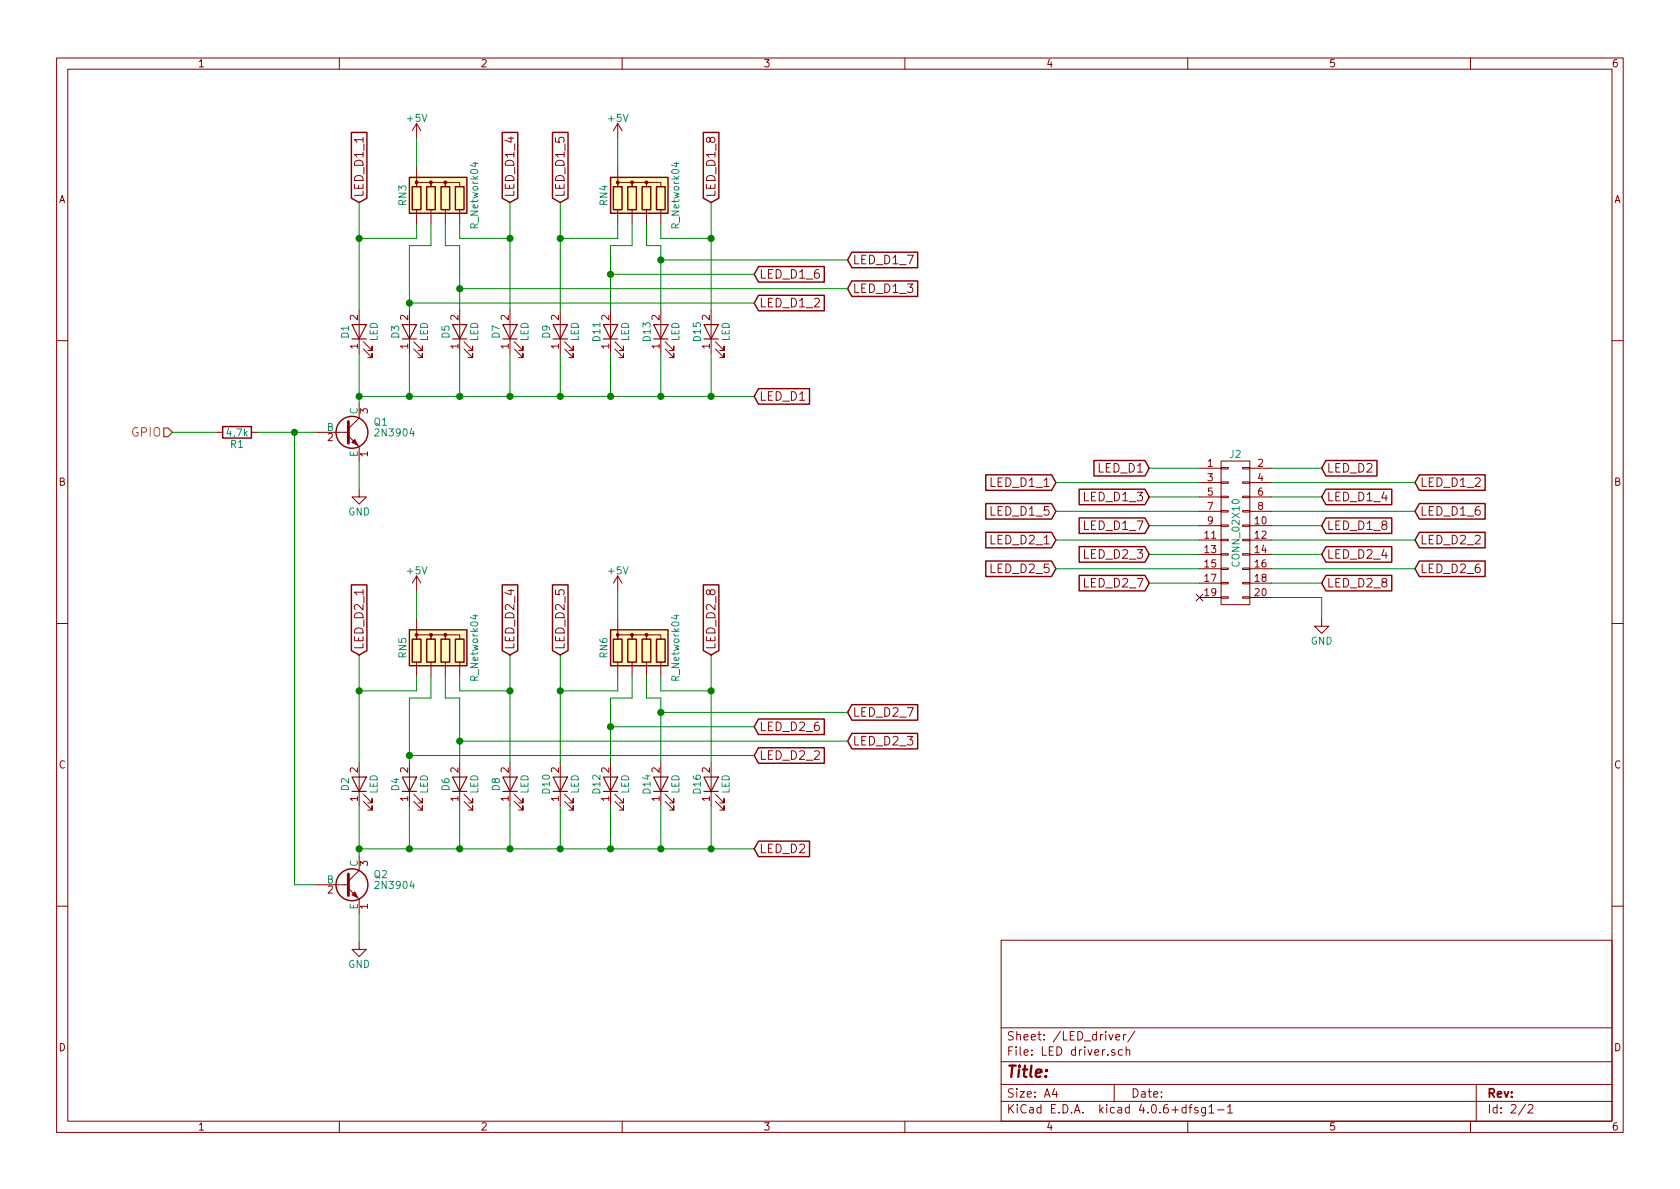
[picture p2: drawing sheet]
<svg xmlns="http://www.w3.org/2000/svg" width="297mm" height="210mm" viewBox="0 0 297 210" stroke-linecap="round" stroke-linejoin="round" font-family="sans-serif">
<g fill="none" stroke="#840000" stroke-width=".18">
<path d="M10 10.3h277v189.9h-277zM12 12.2h273v186.1h-273zM60 10.3v1.9M110 10.3v1.9M160 10.3v1.9M210 10.3v1.9M260 10.3v1.9M73.7 29.5v3.5v-.7h2.5v.7v-.7h2.5v.7v-.7h2.6v.7M73.7 21.8v2.6M73.7 37.1v2.5M73.7 21.8l-.8 1.3M73.7 21.8l.7 1.3"/>
<path d="M76.2 37.1v2.5M78.7 37.1v2.5M81.3 37.1v2.5M109.2 29.5v3.5v-.7h2.6v.7v-.7h2.5v.7v-.7h2.5v.7M109.2 21.8v2.6M109.2 37.1v2.5M109.2 21.8l-.7 1.3M109.2 21.8l.8 1.3M111.8 37.1v2.5M114.3 37.1v2.5M116.8 37.1v2.5M63.5 54.9v7.6"/>
<path d="M72.4 54.9v7.6M81.3 54.9v7.6M90.2 54.9v7.6M99.1 54.9v7.6M107.9 54.9v7.6M116.8 54.9v7.6M125.7 54.9v7.6M10 60.2h2M38.1 76.4h1.3M44.4 76.4h1.3M55.9 76.4h5.7M61.6 77.1l1.9 1.9v2.5"/>
<path d="M63.5 71.4v2.5l-1.9 1.9M64.3 61.7l1.5 1.5v-.7v.7h-.8M64.3 60.4l1.5 1.6v-.8v.8h-.8M73.2 61.7l1.5 1.5v-.7v.7h-.8M73.2 60.4l1.5 1.6v-.8v.8h-.8M82 61.7l1.6 1.5v-.7v.7h-.8M82 60.4l1.6 1.6v-.8v.8h-.8M90.9 61.7l1.6 1.5v-.7v.7h-.8M90.9 60.4l1.6 1.6v-.8v.8h-.8M99.8 61.7l1.5 1.5v-.7v.7h-.7M99.8 60.4l1.5 1.6v-.8v.8h-.7M108.7 61.7l1.5 1.5v-.7v.7h-.7"/>
<path d="M108.7 60.4l1.5 1.6v-.8v.8h-.7M117.6 61.7l1.5 1.5v-.7v.7h-.7M117.6 60.4l1.5 1.6v-.8v.8h-.7M126.5 61.7l1.5 1.5v-.7v.7h-.7M126.5 60.4l1.5 1.6v-.8v.8h-.7M285 60.2h2M63.5 86.6v1.3h1.3l-1.3 1.2-1.3-1.2h1.3M212.1 82.8h3.8M212.1 85.3h3.8M212.1 87.9h3.8M212.1 90.4h3.8M212.1 93h3.8"/>
<path d="M212.1 95.5h3.8M212.1 98h3.8M215.9 97.9h1.3v.3h-1.3zM215.9 95.4h1.3v.2h-1.3zM215.9 92.8h1.3v.3h-1.3zM215.9 90.3h1.3v.2h-1.3zM215.9 87.8h1.3v.2h-1.3zM215.9 85.2h1.3v.3h-1.3zM215.9 82.7h1.3v.2h-1.3zM215.9 81.5h5.1v25.4h-5.1zM219.7 97.9h1.3v.3h-1.3zM219.7 95.4h1.3v.2h-1.3z"/>
<path d="M219.7 92.8h1.3v.3h-1.3zM219.7 90.3h1.3v.2h-1.3zM219.7 87.8h1.3v.2h-1.3zM219.7 85.2h1.3v.3h-1.3zM219.7 82.7h1.3v.2h-1.3zM221 82.8h3.8M221 85.3h3.8M221 87.9h3.8M221 90.4h3.8M221 93h3.8M221 95.5h3.8M221 98h3.8"/>
<path d="M10 110.3h2M73.7 109.5v3.5v-.7h2.5v.7v-.7h2.5v.7v-.7h2.6v.7M73.7 101.8v2.6M73.7 117.1v2.5M73.7 101.8l-.8 1.3M73.7 101.8l.7 1.3M76.2 117.1v2.5M78.7 117.1v2.5M81.3 117.1v2.5M109.2 109.5v3.5v-.7h2.6v.7v-.7h2.5v.7v-.7h2.5v.7M109.2 101.8v2.6M109.2 117.1v2.5"/>
<path d="M109.2 101.8l-.7 1.3M109.2 101.8l.8 1.3M111.8 117.1v2.5M114.3 117.1v2.5M116.8 117.1v2.5M212.1 105.7h3.8M212.1 100.6h3.8M212.1 103.1h3.8M215.9 105.5h1.3v.3h-1.3zM215.9 103h1.3v.2h-1.3zM215.9 100.5h1.3v.2h-1.3zM219.7 105.5h1.3v.3h-1.3z"/>
<path d="M219.7 103h1.3v.2h-1.3zM219.7 100.5h1.3v.2h-1.3zM221 105.7h3.8M221 100.6h3.8M221 103.1h3.8M233.7 109.5v1.2h1.2l-1.2 1.3-1.3-1.3h1.3M285 110.3h2M63.5 134.9v7.6M72.4 134.9v7.6M81.3 134.9v7.6M90.2 134.9v7.6M99.1 134.9v7.6"/>
<path d="M107.9 134.9v7.6M116.8 134.9v7.6M125.7 134.9v7.6M55.9 156.5h5.7M61.6 157.1l1.9 1.9v2.5M63.5 151.4v2.5l-1.9 1.9M64.3 141.7l1.5 1.6v-.8v.8h-.8M64.3 140.5l1.5 1.5v-.8v.8h-.8M73.2 141.7l1.5 1.6v-.8v.8h-.8M73.2 140.5l1.5 1.5v-.8v.8h-.8M82 141.7l1.6 1.6v-.8v.8h-.8M82 140.5l1.6 1.5v-.8v.8h-.8"/>
<path d="M90.9 141.7l1.6 1.6v-.8v.8h-.8M90.9 140.5l1.6 1.5v-.8v.8h-.8M99.8 141.7l1.5 1.6v-.8v.8h-.7M99.8 140.5l1.5 1.5v-.8v.8h-.7M108.7 141.7l1.5 1.6v-.8v.8h-.7M108.7 140.5l1.5 1.5v-.8v.8h-.7M117.6 141.7l1.5 1.6v-.8v.8h-.7M117.6 140.5l1.5 1.5v-.8v.8h-.7M126.5 141.7l1.5 1.6v-.8v.8h-.7M126.5 140.5l1.5 1.5v-.8v.8h-.7M10 160.2h2M63.5 166.6v1.3h1.3l-1.3 1.3-1.3-1.3h1.3"/>
<path d="M177 166.3h108v32h-108zM285 160.2h2M60 198.3v1.9M110 198.3v1.9M160 198.3v1.9M177 194.8h108M177 191.8h108M177 187.8h108M177 181.8h108M186.4 192.5l-.3 1h.9M186.8 193v1M197 191.8v3"/>
<path d="M197.1 185.7a.37 .37 0 0 0-.6 .1l.1 .2 .5 .2 .1 .1-.2 .3-.5-.1M197.3 183.4l.7-.1-.1-.3-.4-.1-.2 .2 .1 .7h.5M198.5 185.7l-.5-.1-.3 .3 .1 .6 .2 .1 .5-.1M198.7 182.9v1M199.1 182.9l-.4 .3M199.1 185.7l.2-.1 .4 .1v.9M199.1 185.1v1.5M200.7 182.3l-1.3 2M210 198.3v1.9M210.2 195.8h.6M210.8 195.3l-.4 .2v1.3M211.8 195.9a.37 .37 0 0 0-.6 .1l.1 .3 .5 .1 .1 .1-.3 .3-.4-.1"/>
<path d="M213.1 195.8v1.4l-.2 .1h-.4M213.1 195.9l-.4-.1-.3 .3 .1 .6 .2 .1 .4-.1M213.8 195.8l.4-.5v1.5M213.8 196.8h.8M215.3 196.3h1.1M217 195.8l.5-.5v1.5M217 196.8h.9M260 198.3v1.9M261 191.8v6.5M269.7 195.2l-1.2 2M270.2 195.5l.2-.2h.4l.2 .5-.9 1h.9"/>
</g>
<g fill="none" stroke="#840000" stroke-width=".25">
<path d="M62.1 23.4h2.8v11.6l-1.4 .8-1.4-.8zM72.4 31.4h10.1v6.3h-10.1zM72.9 33h1.5v4.1h-1.5zM75.4 33h1.6v4.1h-1.6zM78 33h1.5v4.1h-1.5zM80.5 33h1.5v4.1h-1.5zM88.8 23.4h2.7v11.6l-1.3 .8-1.4-.8zM97.7 23.4h2.7v11.6l-1.3 .8-1.4-.8zM107.9 31.4h10.2v6.3h-10.2zM108.5 33h1.5v4.1h-1.5zM111 33h1.5v4.1h-1.5zM113.5 33h1.6v4.1h-1.6z"/>
<path d="M116.1 33h1.5v4.1h-1.5zM124.4 23.4h2.7v11.6l-1.4 .8-1.3-.8zM134.1 52.2h11.6v2.8h-11.6l-.8-1.4zM134.1 47.1h11.6v2.8h-11.6l-.8-1.4zM150.6 49.7h11.7v2.7h-11.7l-.7-1.4zM150.6 44.6h11.7v2.7h-11.7l-.7-1.3zM39.4 75.4h5v2.1h-5zM134.1 68.7h9v2.8h-9l-.8-1.4zM174.3 84h11.6l.8 1.3-.8 1.4h-11.6zM174.3 89h11.6l.8 1.4-.8 1.4h-11.6zM174.3 94.1h11.6l.8 1.4-.8 1.4h-11.6zM174.3 99.2h11.6l.8 1.4-.8 1.3h-11.6z"/>
<path d="M190.8 91.6h11.6l.8 1.4-.8 1.3h-11.6zM190.8 96.7h11.6l.8 1.3-.8 1.4h-11.6zM190.8 86.5h11.6l.8 1.4-.8 1.3h-11.6zM193.4 81.4h9l.8 1.4-.8 1.4h-9zM234.4 81.4h9.1v2.8h-9.1l-.7-1.4zM234.4 86.5h11.7v2.7h-11.7l-.7-1.3zM234.4 91.6h11.7v2.7h-11.7l-.7-1.3zM234.4 96.7h11.7v2.7h-11.7l-.7-1.4zM251 84h11.6v2.7h-11.6l-.8-1.4zM251 89h11.6v2.8h-11.6l-.8-1.4zM251 94.1h11.6v2.8h-11.6l-.8-1.4zM251 99.2h11.6v2.7h-11.6l-.8-1.3z"/>
<path d="M62.1 103.4h2.8v11.7l-1.4 .7-1.4-.7zM72.4 111.4h10.1v6.3h-10.1zM72.9 113h1.5v4.1h-1.5zM75.4 113h1.6v4.1h-1.6zM78 113h1.5v4.1h-1.5zM80.5 113h1.5v4.1h-1.5zM88.8 103.4h2.7v11.7l-1.3 .7-1.4-.7zM97.7 103.4h2.7v11.7l-1.3 .7-1.4-.7zM107.9 111.4h10.2v6.3h-10.2zM108.5 113h1.5v4.1h-1.5zM111 113h1.5v4.1h-1.5zM113.5 113h1.6v4.1h-1.6z"/>
<path d="M116.1 113h1.5v4.1h-1.5zM124.4 103.4h2.7v11.7l-1.4 .7-1.3-.7zM190.8 101.7h11.6l.8 1.4-.8 1.4h-11.6zM234.4 101.7h11.7v2.8h-11.7l-.7-1.4zM134.1 132.2h11.6v2.8h-11.6l-.8-1.4zM134.1 127.1h11.6v2.8h-11.6l-.8-1.4zM150.6 129.7h11.7v2.7h-11.7l-.7-1.3zM150.6 124.6h11.7v2.7h-11.7l-.7-1.3zM134.1 148.7h9v2.8h-9l-.8-1.4z"/>
<circle cx="62.2" cy="76.4" r="2.82"/>
<circle cx="62.2" cy="156.5" r="2.82"/>
</g>
<path d="M61.6 74.5v3.9M61.6 154.6v3.8" fill="none" stroke="#840000" stroke-width=".51"/>
<g fill="#840000" stroke="#840000" stroke-width=".18">
<path d="M62.7 77.7l.5 1-1-.5z"/>
<path d="M62.7 157.7l.5 1-1-.5z"/>
<circle cx="73.7" cy="32.3" r=".25"/>
<circle cx="76.2" cy="32.3" r=".25"/>
<circle cx="78.7" cy="32.3" r=".25"/>
<circle cx="109.2" cy="32.3" r=".25"/>
<circle cx="111.8" cy="32.3" r=".25"/>
<circle cx="114.3" cy="32.3" r=".25"/>
<circle cx="73.7" cy="112.3" r=".25"/>
<circle cx="76.2" cy="112.3" r=".25"/>
<circle cx="78.7" cy="112.3" r=".25"/>
<circle cx="109.2" cy="112.3" r=".25"/>
<circle cx="111.8" cy="112.3" r=".25"/>
<circle cx="114.3" cy="112.3" r=".25"/>
</g>
<g fill="none" stroke="#840000" stroke-width=".2">
<path d="M62.2 57.4h2.6l-1.3 2.5zM62.2 59.9h2.6M71.1 57.4h2.6l-1.3 2.5zM71.1 59.9h2.6M80 57.4h2.5l-1.2 2.5zM80 59.9h2.5M88.9 57.4h2.5l-1.2 2.5zM88.9 59.9h2.5M97.8 57.4h2.5l-1.2 2.5zM97.8 59.9h2.5M106.7 57.4h2.5l-1.3 2.5zM106.7 59.9h2.5"/>
<path d="M115.6 57.4h2.5l-1.3 2.5zM115.6 59.9h2.5M124.5 57.4h2.5l-1.3 2.5zM124.5 59.9h2.5M62.2 137.4h2.6l-1.3 2.5zM62.2 139.9h2.6M71.1 137.4h2.6l-1.3 2.5zM71.1 139.9h2.6M80 137.4h2.5l-1.2 2.5zM80 139.9h2.5M88.9 137.4h2.5l-1.2 2.5zM88.9 139.9h2.5"/>
<path d="M97.8 137.4h2.5l-1.2 2.5zM97.8 139.9h2.5M106.7 137.4h2.5l-1.3 2.5zM106.7 139.9h2.5M115.6 137.4h2.5l-1.3 2.5zM115.6 139.9h2.5M124.5 137.4h2.5l-1.3 2.5zM124.5 139.9h2.5"/>
</g>
<g fill="#ffffc2" stroke="#ffffc2" stroke-width=".18">
<path d="M72.4 31.4h10.1v6.3h-10.1z"/>
<path d="M107.9 31.4h10.2v6.3h-10.2z"/>
<path d="M72.4 111.4h10.1v6.3h-10.1z"/>
<path d="M107.9 111.4h10.2v6.3h-10.2z"/>
</g>
<path d="M84 28.7v.8l-.9-.3M119.6 28.7v.8l-.9-.3M84 108.7v.8l-.9-.3M119.6 108.7v.8l-.9-.3" fill="none" stroke="#008484" stroke-width=".18"/>
<g fill="none" stroke="#008400" stroke-width=".18">
<path d="M63.5 35.8v19.1M73.7 24.4v5.1M73.7 39.6v2.6h-10.2M76.2 39.6v3.8h-3.8v11.5M78.7 39.6v3.8h2.6v11.5M81.3 39.6v2.6h8.9M90.2 35.8v19.1M99.1 35.8v19.1M109.2 39.6v2.6h-10.1M109.2 24.4v5.1M111.8 39.6v3.8h-3.9v11.5M114.3 39.6v3.8h2.5v11.5"/>
<path d="M116.8 39.6v2.6h8.9M125.7 35.8v19.1M72.4 53.6h60.9M81.3 51h68.6M107.9 48.5h25.4M116.8 46h33.1M30.5 76.4h7.6M45.7 76.4h10.2M52.1 76.4v80.1h3.8M63.5 62.5v8.9M63.5 70.1h69.8M72.4 62.5v7.6"/>
<path d="M81.3 62.5v7.6M90.2 62.5v7.6M99.1 62.5v7.6M107.9 62.5v7.6M116.8 62.5v7.6M125.7 62.5v7.6M63.5 81.5v5.1M186.7 95.5h25.4M186.7 90.4h25.4M186.7 85.3h25.4M203.2 98h8.9M203.2 93h8.9"/>
<path d="M203.2 82.8h8.9M203.2 87.9h8.9M224.8 98h8.9M224.8 95.5h25.4M224.8 93h8.9M224.8 82.8h8.9M224.8 87.9h8.9M224.8 90.4h25.4M224.8 85.3h25.4M63.5 115.8v19.1M73.7 104.4v5.1M73.7 119.6v2.6h-10.2"/>
<path d="M76.2 119.6v3.8h-3.8v11.5M78.7 119.6v3.8h2.6v11.5M81.3 119.6v2.6h8.9M90.2 115.8v19.1M99.1 115.8v19.1M109.2 104.4v5.1M109.2 119.6v2.6h-10.1M111.8 119.6v3.8h-3.9v11.5M114.3 119.6v3.8h2.5v11.5M116.8 119.6v2.6h8.9M125.7 115.8v19.1M186.7 100.6h25.4"/>
<path d="M203.2 103.1h8.9M224.8 105.7h8.9v3.8M224.8 103.1h8.9M224.8 100.6h25.4M72.4 133.6h60.9M81.3 131.1h68.6M107.9 128.5h25.4M116.8 126h33.1M63.5 142.5v8.9M63.5 150.1h69.8M72.4 142.5v7.6M81.3 142.5v7.6"/>
<path d="M90.2 142.5v7.6M99.1 142.5v7.6M107.9 142.5v7.6M116.8 142.5v7.6M125.7 142.5v7.6M63.5 161.5v5.1"/>
</g>
<g fill="#008400" stroke="#008400" stroke-width=".25">
<circle cx="63.5" cy="70.1" r=".51"/>
<circle cx="116.8" cy="70.1" r=".51"/>
<circle cx="108" cy="70.1" r=".51"/>
<circle cx="99.1" cy="70.1" r=".51"/>
<circle cx="90.2" cy="70.1" r=".51"/>
<circle cx="81.3" cy="70.1" r=".51"/>
<circle cx="72.4" cy="70.1" r=".51"/>
<circle cx="63.5" cy="150.1" r=".51"/>
<circle cx="116.8" cy="150.1" r=".51"/>
<circle cx="108" cy="150.1" r=".51"/>
<circle cx="99.1" cy="150.1" r=".51"/>
<circle cx="90.2" cy="150.1" r=".51"/>
<circle cx="81.3" cy="150.1" r=".51"/>
<circle cx="72.4" cy="150.1" r=".51"/>
<circle cx="52.1" cy="76.4" r=".51"/>
<circle cx="72.4" cy="133.6" r=".51"/>
<circle cx="81.3" cy="131.1" r=".51"/>
<circle cx="108" cy="128.5" r=".51"/>
<circle cx="116.8" cy="126" r=".51"/>
<circle cx="125.7" cy="122.2" r=".51"/>
<circle cx="99.1" cy="122.2" r=".51"/>
<circle cx="90.2" cy="122.2" r=".51"/>
<circle cx="63.5" cy="122.2" r=".51"/>
<circle cx="125.7" cy="150.1" r=".51"/>
<circle cx="125.7" cy="70.1" r=".51"/>
<circle cx="99.1" cy="42.2" r=".51"/>
<circle cx="125.7" cy="42.2" r=".51"/>
<circle cx="90.2" cy="42.2" r=".51"/>
<circle cx="63.5" cy="42.2" r=".51"/>
<circle cx="116.8" cy="46" r=".51"/>
<circle cx="108" cy="48.5" r=".51"/>
<circle cx="81.3" cy="51" r=".51"/>
<circle cx="72.4" cy="53.6" r=".51"/>
</g>
<path d="M29 75.7h.7l.8 .7-.8 .8h-.7z" fill="none" stroke="#848400" stroke-width=".25"/>
<path d="M211.5 105l1.2 1.3M212.7 105l-1.2 1.3" fill="none" stroke="#000084" stroke-width=".18"/>
<text font-size="2.8" fill="#840000" x="178" y="190.5">Title:</text>
<g font-size="2.1" fill="#840000">
<text x="64.3" y="34.9" transform="rotate(-90 64.3 34.9)">LED_D1_1</text>
<text x="90.9" y="34.9" transform="rotate(-90 90.9 34.9)">LED_D1_4</text>
<text x="99.8" y="34.9" transform="rotate(-90 99.8 34.9)">LED_D1_5</text>
<text x="126.5" y="34.9" transform="rotate(-90 126.5 34.9)">LED_D1_8</text>
<text x="150.8" y="46.7">LED_D1_7</text>
<text x="134.3" y="49.3">LED_D1_6</text>
<text x="150.8" y="51.8">LED_D1_3</text>
<text x="134.3" y="54.4">LED_D1_2</text>
<text x="134.3" y="70.9">LED_D1</text>
<text x="194.2" y="83.6">LED_D1</text>
<text x="234.6" y="83.6">LED_D2</text>
<text x="175.3" y="86.1">LED_D1_1</text>
<text x="191.8" y="88.6">LED_D1_3</text>
<text x="234.6" y="88.6">LED_D1_4</text>
<text x="251.1" y="86.1">LED_D1_2</text>
<text x="175.3" y="91.2">LED_D1_5</text>
<text x="191.8" y="93.7">LED_D1_7</text>
<text x="234.6" y="93.7">LED_D1_8</text>
<text x="251.1" y="91.2">LED_D1_6</text>
<text x="175.3" y="96.3">LED_D2_1</text>
<text x="175.3" y="101.3">LED_D2_5</text>
<text x="191.8" y="98.8">LED_D2_3</text>
<text x="234.6" y="98.8">LED_D2_4</text>
<text x="251.1" y="96.3">LED_D2_2</text>
<text x="251.1" y="101.3">LED_D2_6</text>
<text x="191.8" y="103.9">LED_D2_7</text>
<text x="234.6" y="103.9">LED_D2_8</text>
<text x="64.3" y="114.9" transform="rotate(-90 64.3 114.9)">LED_D2_1</text>
<text x="90.9" y="114.9" transform="rotate(-90 90.9 114.9)">LED_D2_4</text>
<text x="99.8" y="114.9" transform="rotate(-90 99.8 114.9)">LED_D2_5</text>
<text x="126.5" y="114.9" transform="rotate(-90 126.5 114.9)">LED_D2_8</text>
<text x="134.3" y="129.3">LED_D2_6</text>
<text x="150.8" y="131.8">LED_D2_3</text>
<text x="150.8" y="126.7">LED_D2_7</text>
<text x="134.3" y="134.4">LED_D2_2</text>
<text x="134.3" y="150.9">LED_D2</text>
<text x="178" y="184">Sheet: /LED_driver/</text>
<text x="178" y="186.7">File: LED driver.sch</text>
<text x="178" y="196.9">KiCad E.D.A. kicad 4.0.6+dfsg1-1</text>
<text x="178" y="194.1">Size: A4</text>
<text x="200" y="194.1">Date:</text>
<text x="263" y="194.1">Rev:</text>
<text x="263" y="196.9">Id: 2/2</text>
</g>
<text font-size="2.1" fill="#848400" x="23.2" y="77.2">GPIO</text>
<g font-size="1.8" fill="#840000">
<text x="35" y="11.9">1</text>
<text x="85" y="11.9">2</text>
<text x="135" y="11.9">3</text>
<text x="185" y="11.9">4</text>
<text x="235" y="11.9">5</text>
<text x="285" y="11.9">6</text>
<text x="10.4" y="35.9">A</text>
<text x="285.4" y="35.9">A</text>
<text x="63.2" y="56.6" transform="rotate(-90 63.2 56.6)">2</text>
<text x="72.1" y="56.6" transform="rotate(-90 72.1 56.6)">2</text>
<text x="81" y="56.6" transform="rotate(-90 81 56.6)">2</text>
<text x="89.9" y="56.6" transform="rotate(-90 89.9 56.6)">2</text>
<text x="98.8" y="56.6" transform="rotate(-90 98.8 56.6)">2</text>
<text x="107.7" y="56.6" transform="rotate(-90 107.7 56.6)">2</text>
<text x="116.6" y="56.6" transform="rotate(-90 116.6 56.6)">2</text>
<text x="125.5" y="56.6" transform="rotate(-90 125.5 56.6)">2</text>
<text x="63.2" y="61.7" transform="rotate(-90 63.2 61.7)">1</text>
<text x="72.1" y="61.7" transform="rotate(-90 72.1 61.7)">1</text>
<text x="81" y="61.7" transform="rotate(-90 81 61.7)">1</text>
<text x="89.9" y="61.7" transform="rotate(-90 89.9 61.7)">1</text>
<text x="98.8" y="61.7" transform="rotate(-90 98.8 61.7)">1</text>
<text x="107.7" y="61.7" transform="rotate(-90 107.7 61.7)">1</text>
<text x="116.6" y="61.7" transform="rotate(-90 116.6 61.7)">1</text>
<text x="125.5" y="61.7" transform="rotate(-90 125.5 61.7)">1</text>
<text x="57.9" y="78">2</text>
<text x="65" y="73.1" transform="rotate(-90 65 73.1)">3</text>
<text x="65" y="80.7" transform="rotate(-90 65 80.7)">1</text>
<text x="213.5" y="82.5">1</text>
<text x="222.4" y="82.5">2</text>
<text x="10.4" y="85.9">B</text>
<text x="213.5" y="85.1">3</text>
<text x="213.5" y="87.6">5</text>
<text x="222.4" y="85.1">4</text>
<text x="222.4" y="87.6">6</text>
<text x="285.4" y="85.9">B</text>
<text x="213" y="95.2">11</text>
<text x="213.5" y="90.2">7</text>
<text x="213.5" y="92.7">9</text>
<text x="221.9" y="92.7">10</text>
<text x="221.9" y="95.2">12</text>
<text x="222.4" y="90.2">8</text>
<text x="213" y="97.8">13</text>
<text x="213" y="100.3">15</text>
<text x="221.9" y="97.8">14</text>
<text x="221.9" y="100.3">16</text>
<text x="213" y="102.9">17</text>
<text x="213" y="105.4">19</text>
<text x="221.9" y="105.4">20</text>
<text x="221.9" y="102.9">18</text>
<text x="10.4" y="135.9">C</text>
<text x="63.2" y="136.6" transform="rotate(-90 63.2 136.6)">2</text>
<text x="72.1" y="136.6" transform="rotate(-90 72.1 136.6)">2</text>
<text x="81" y="136.6" transform="rotate(-90 81 136.6)">2</text>
<text x="89.9" y="136.6" transform="rotate(-90 89.9 136.6)">2</text>
<text x="98.8" y="136.6" transform="rotate(-90 98.8 136.6)">2</text>
<text x="107.7" y="136.6" transform="rotate(-90 107.7 136.6)">2</text>
<text x="116.6" y="136.6" transform="rotate(-90 116.6 136.6)">2</text>
<text x="125.5" y="136.6" transform="rotate(-90 125.5 136.6)">2</text>
<text x="285.4" y="135.9">C</text>
<text x="63.2" y="141.7" transform="rotate(-90 63.2 141.7)">1</text>
<text x="72.1" y="141.7" transform="rotate(-90 72.1 141.7)">1</text>
<text x="81" y="141.7" transform="rotate(-90 81 141.7)">1</text>
<text x="89.9" y="141.7" transform="rotate(-90 89.9 141.7)">1</text>
<text x="98.8" y="141.7" transform="rotate(-90 98.8 141.7)">1</text>
<text x="107.7" y="141.7" transform="rotate(-90 107.7 141.7)">1</text>
<text x="116.6" y="141.7" transform="rotate(-90 116.6 141.7)">1</text>
<text x="125.5" y="141.7" transform="rotate(-90 125.5 141.7)">1</text>
<text x="65" y="153.1" transform="rotate(-90 65 153.1)">3</text>
<text x="57.9" y="158">2</text>
<text x="65" y="160.8" transform="rotate(-90 65 160.8)">1</text>
<text x="10.4" y="185.9">D</text>
<text x="285.4" y="185.9">D</text>
<text x="35" y="199.9">1</text>
<text x="85" y="199.9">2</text>
<text x="135" y="199.9">3</text>
<text x="185" y="199.9">4</text>
<text x="235" y="199.9">5</text>
<text x="285" y="199.9">6</text>
</g>
<g font-size="1.8" fill="#008484">
<text x="72.1" y="21.5">+5V</text>
<text x="107.6" y="21.5">+5V</text>
<text x="71.8" y="36.3" transform="rotate(-90 71.8 36.3)">RN3</text>
<text x="84.5" y="40.1" transform="rotate(-90 84.5 40.1)">R_Network04</text>
<text x="107.4" y="36.3" transform="rotate(-90 107.4 36.3)">RN4</text>
<text x="120.1" y="40.1" transform="rotate(-90 120.1 40.1)">R_Network04</text>
<text x="61.7" y="59.8" transform="rotate(-90 61.7 59.8)">D1</text>
<text x="70.6" y="59.8" transform="rotate(-90 70.6 59.8)">D3</text>
<text x="79.5" y="59.8" transform="rotate(-90 79.5 59.8)">D5</text>
<text x="88.3" y="59.8" transform="rotate(-90 88.3 59.8)">D7</text>
<text x="97.2" y="59.8" transform="rotate(-90 97.2 59.8)">D9</text>
<text x="66.8" y="60.4" transform="rotate(-90 66.8 60.4)">LED</text>
<text x="75.6" y="60.4" transform="rotate(-90 75.6 60.4)">LED</text>
<text x="84.5" y="60.4" transform="rotate(-90 84.5 60.4)">LED</text>
<text x="93.4" y="60.4" transform="rotate(-90 93.4 60.4)">LED</text>
<text x="102.3" y="60.4" transform="rotate(-90 102.3 60.4)">LED</text>
<text x="106.1" y="60.3" transform="rotate(-90 106.1 60.3)">D11</text>
<text x="111.2" y="60.4" transform="rotate(-90 111.2 60.4)">LED</text>
<text x="115" y="60.3" transform="rotate(-90 115 60.3)">D13</text>
<text x="120.1" y="60.4" transform="rotate(-90 120.1 60.4)">LED</text>
<text x="123.9" y="60.3" transform="rotate(-90 123.9 60.3)">D15</text>
<text x="129" y="60.4" transform="rotate(-90 129 60.4)">LED</text>
<text x="40.2" y="77.2">4,7k</text>
<text x="57.8" y="76.2">B</text>
<text x="63.2" y="73.3" transform="rotate(-90 63.2 73.3)">C</text>
<text x="66.1" y="75.3">Q1</text>
<text x="66.6" y="77.2">2N3904</text>
<text x="40.8" y="79.2">R1</text>
<text x="63.2" y="80.8" transform="rotate(-90 63.2 80.8)">E</text>
<text x="217.5" y="81">J2</text>
<text x="61.5" y="91.1">GND</text>
<text x="72.1" y="101.5">+5V</text>
<text x="107.6" y="101.5">+5V</text>
<text x="219.2" y="99.9" transform="rotate(-90 219.2 99.9)">CONN_02X10</text>
<text x="231.7" y="114">GND</text>
<text x="71.8" y="116.3" transform="rotate(-90 71.8 116.3)">RN5</text>
<text x="107.4" y="116.3" transform="rotate(-90 107.4 116.3)">RN6</text>
<text x="84.5" y="120.1" transform="rotate(-90 84.5 120.1)">R_Network04</text>
<text x="120.1" y="120.1" transform="rotate(-90 120.1 120.1)">R_Network04</text>
<text x="61.7" y="139.8" transform="rotate(-90 61.7 139.8)">D2</text>
<text x="66.8" y="140.4" transform="rotate(-90 66.8 140.4)">LED</text>
<text x="70.6" y="139.8" transform="rotate(-90 70.6 139.8)">D4</text>
<text x="75.6" y="140.4" transform="rotate(-90 75.6 140.4)">LED</text>
<text x="79.5" y="139.8" transform="rotate(-90 79.5 139.8)">D6</text>
<text x="84.5" y="140.4" transform="rotate(-90 84.5 140.4)">LED</text>
<text x="88.3" y="139.8" transform="rotate(-90 88.3 139.8)">D8</text>
<text x="93.4" y="140.4" transform="rotate(-90 93.4 140.4)">LED</text>
<text x="97.2" y="140.3" transform="rotate(-90 97.2 140.3)">D10</text>
<text x="102.3" y="140.4" transform="rotate(-90 102.3 140.4)">LED</text>
<text x="106.1" y="140.3" transform="rotate(-90 106.1 140.3)">D12</text>
<text x="111.2" y="140.4" transform="rotate(-90 111.2 140.4)">LED</text>
<text x="115" y="140.3" transform="rotate(-90 115 140.3)">D14</text>
<text x="120.1" y="140.4" transform="rotate(-90 120.1 140.4)">LED</text>
<text x="123.9" y="140.3" transform="rotate(-90 123.9 140.3)">D16</text>
<text x="129" y="140.4" transform="rotate(-90 129 140.4)">LED</text>
<text x="63.2" y="153.3" transform="rotate(-90 63.2 153.3)">C</text>
<text x="66.1" y="155.3">Q2</text>
<text x="57.8" y="156.2">B</text>
<text x="63.2" y="160.9" transform="rotate(-90 63.2 160.9)">E</text>
<text x="66.6" y="157.2">2N3904</text>
<text x="61.5" y="171.1">GND</text>
</g>
</svg>
